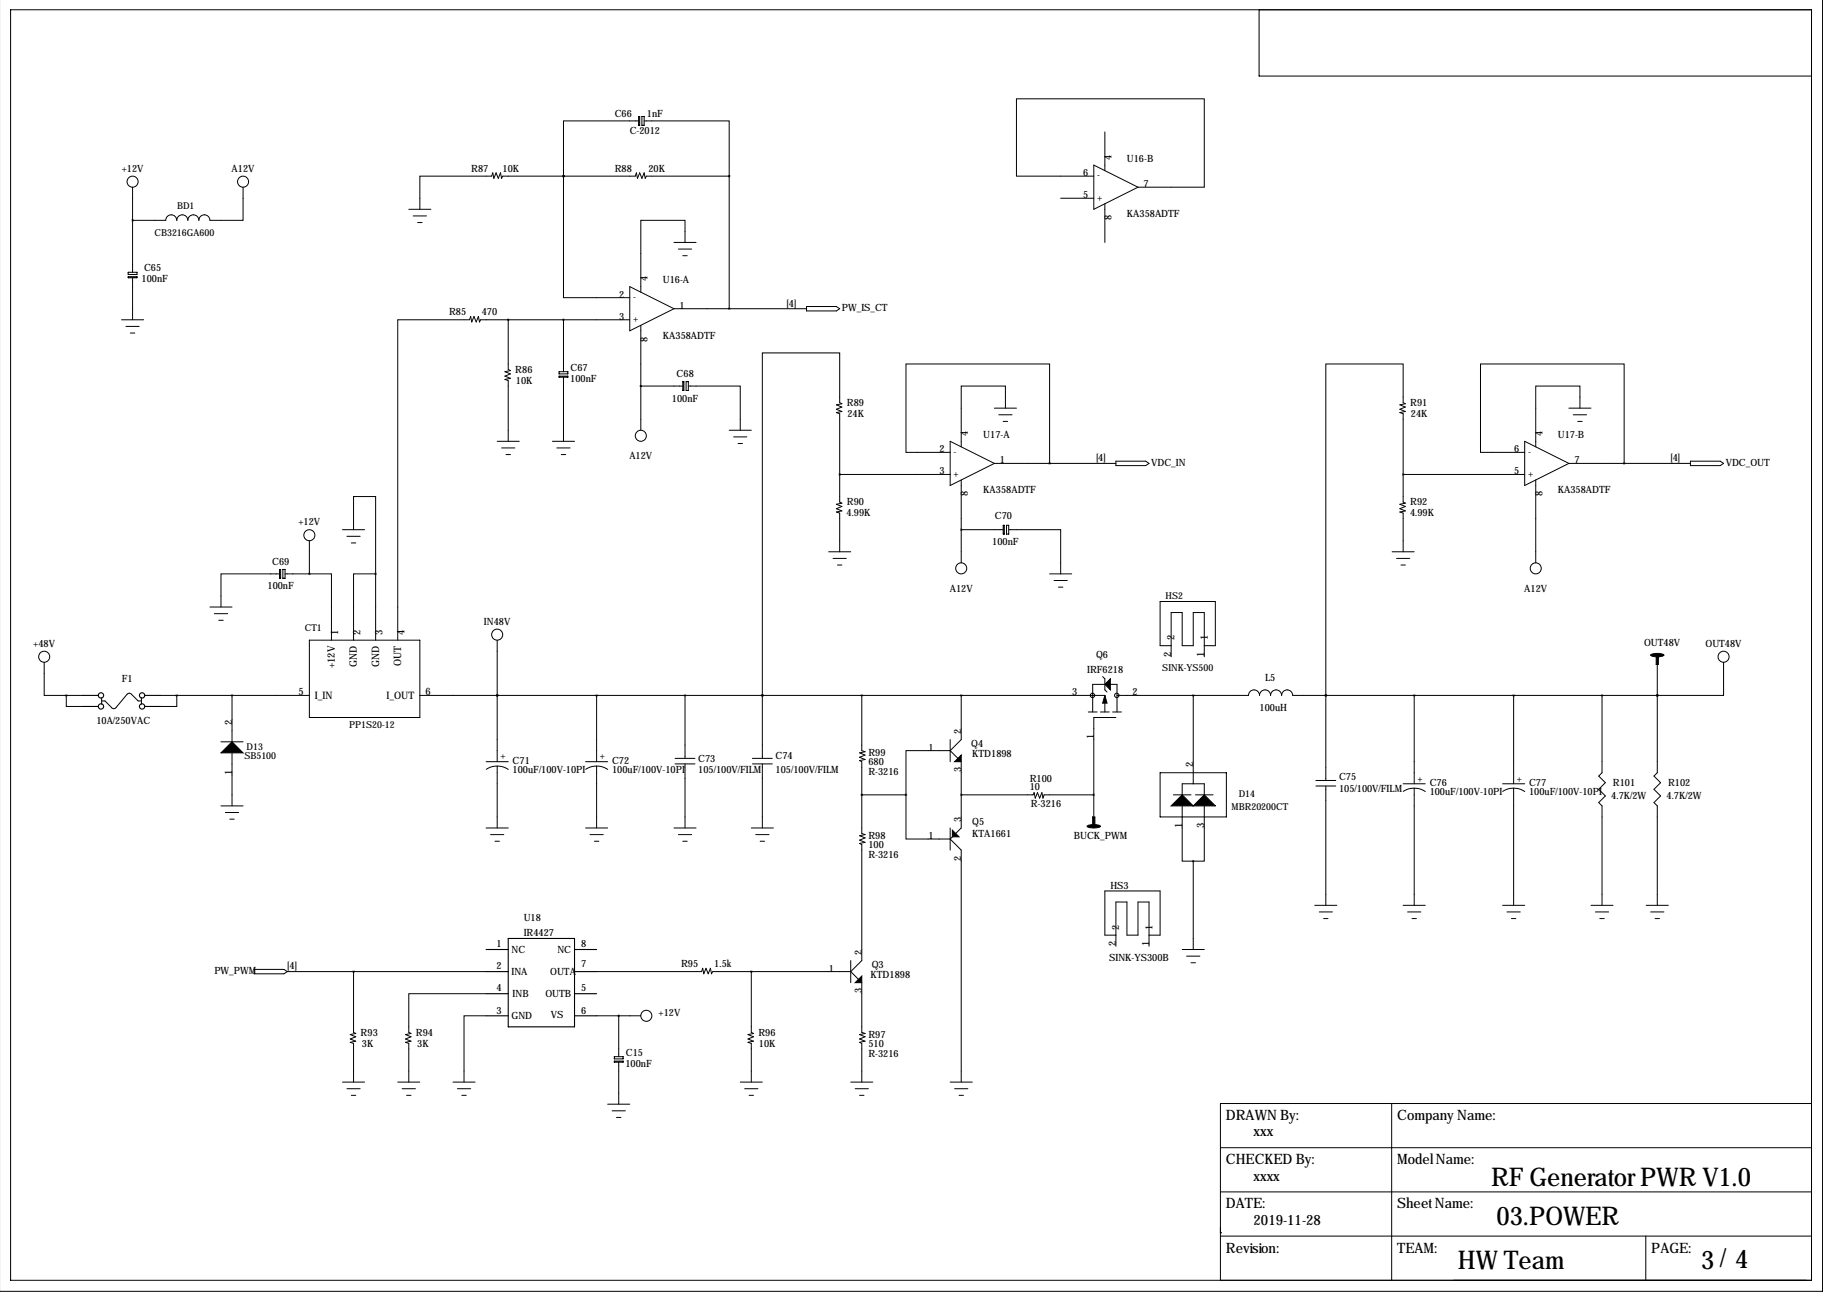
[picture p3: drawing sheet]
<svg xmlns="http://www.w3.org/2000/svg" width="419mm" height="297mm" viewBox="0 0 419 297" stroke-linecap="round" stroke-linejoin="round" font-family="sans-serif">
<g fill="none" stroke="#000" stroke-width=".23">
<path d="M419 0v296.9h-419.1M2.4 2.2h414.1v292.1h-414.1zM289.5 2.2v15.3h127M146.8 27.8h-17.3v12.7M146.8 26.8h.3v2h-.3zM147.6 26.8h.5v2h-.5zM148.1 27.8h19.5v12.7M251.5 38l10.1 5-10.1 5.1zM254 30.3v8.9M30.5 43v19.6M55.9 43v7.7h-7.6a1.27 1.27 0 0 0-1.3-1.3 1.27 1.27 0 0 0-1.3 1.3 1.27 1.27 0 0 0-1.2-1.3 1.27 1.27 0 0 0-1.3 1.3 1.27 1.27 0 0 0-1.3-1.3 1.27 1.27 0 0 0-1.3 1.3 1.27 1.27 0 0 0-1.2-1.3 1.27 1.27 0 0 0-1.3 1.3h-7.6M94 48.1h5.1"/>
<path d="M95 49.6h3M96 51.2h1M129.5 40.5v27.9h15.3M129.5 40.5h.1M154.9 55.7h5.1M156 57.3h3M157 58.8h1M157.5 55.7v-5h-10.2v16.5M167.6 40.5h-19l-.3 .5-.2-1.3-.5 1.3-.5-1.3-.5 1.3-.3-1.3-.3 .8h-30.4l-.3 .5-.2-1.3-.5 1.3-.6-1.3-.5 1.3-.2-1.3-.3 .8h-16.5v7.6M167.6 40.5v30.5M243.8 45.6h7.7M251.5 40.5h-17.8v-17.8h43.2v20.3h-15.3"/>
<path d="M254 46.8v8.9M27.9 73.5h5.1M29 75h3M29.5 62.6h2v.5h-2zM29.5 63.6h2v.3h-2zM30 76.6h1M30.5 63.9v9.6M116.8 73.5v11.4l.5 .3-1.2 .3 1.2 .5-1.2 .5 1.2 .5-1.2 .2 .7 .3v14M129.5 73.5v12M144.8 73.5h-34.3l-.3 .5-.2-1.2-.5 1.2-.5-1.2-.5 1.2-.3-1.2-.3 .7h-16.5v73.7M144.8 65.9l10.1 5.1-10.1 5.1zM147.3 74.8v24.1"/>
<path d="M154.9 71h30.5M185.4 70.5h6.9l.7 .5-.7 .5h-6.9zM128.5 85.5h2.1v.5h-2.1zM128.5 86.5h2.1v.2h-2.1zM129.5 86.7v14.8M147.3 88.8h9.7M157 87.7h.2v2.1h-.2zM157.7 87.7h.5v2.1h-.5zM158.2 88.8h12v10.1M167.6 98.9h5.1M228.6 93.8h5.1M229.6 95.4h3.1"/>
<path d="M230.6 96.9h1M231.1 93.8v-5h-10.1v13.9M360.7 93.8h5.1M361.7 95.4h3M362.7 96.9h1M363.2 93.8v-5h-10.1v13.9M114.3 101.5h5.1M115.3 103h3.1M116.3 104.5h1M127 101.5h5.1M128 103h3.1M129 104.5h1"/>
<path d="M168.7 100.4h3M169.7 102h1M193 109.1h25.4M218.4 104h-10.1v-20.3h33v22.8M218.4 101.5l10.2 5-10.2 5.1zM221 110.3v19.1M228.6 106.5h27.9M256.5 106h6.9l.8 .5-.8 .5h-6.9zM322.6 109.1h27.9M350.5 104h-10.1v-20.3h33v22.8M350.5 101.5l10.2 5-10.2 5.1zM353.1 110.3v19.1"/>
<path d="M360.7 106.5h27.9M388.6 106h6.9l.7 .5-.7 .5h-6.9zM48.3 139.6h5M64.3 131.9h-13.5v7.7M64.3 130.9h.2v2.1h-.2zM65 130.9h.5v2.1h-.5zM65.5 131.9h5.6M71.1 131.9h5.1v15.3M71.1 124.3v7.6M78.7 121.8h5.1M79.8 123.3h3M80.8 124.8h1"/>
<path d="M81.3 121.8v-7.6h5.1v17.7M86.4 131.9h-5.1v15.3M86.4 131.9v15.3M190.5 126.9h5.1M191.5 128.4h3.1M192.5 129.9h1M193 126.9v-8.9l-.7-.3 1.2-.2-1.2-.5 1.2-.6-1.2-.5 1.2-.2-.5-.3v-20.3l-.7-.2 1.2-.3-1.2-.5 1.2-.5-1.2-.5 1.2-.3-.5-.2v-11.5h-17.7v78.8M221 121.8h9.6M230.6 120.8h.3v2h-.3zM231.4 120.8h.5v2h-.5zM231.9 121.8h11.9v10.1M241.3 131.9h5.1"/>
<path d="M242.3 133.5h3.1M243.3 135h1M320 126.9h5.1M321.1 128.4h3M322.1 129.9h1M322.6 126.9v-8.9l-.8-.3 1.3-.2-1.3-.5 1.3-.6-1.3-.5 1.3-.2-.5-.3v-20.3l-.8-.2 1.3-.3-1.3-.5 1.3-.5-1.3-.5 1.3-.3-.5-.2v-8.9h-17.8v76.2M10.2 152.3v7.6h5M15.2 159.9v2.5h3.8M15.2 159.9h3.8M30.2 159.6l1.5 1.5h.8M30.2 159.6l-.5-.2-.4 .1-2.9 3.4-.6-.1-1.7-1.7h-.7M36.8 159.9h34.3"/>
<path d="M40.6 159.9v2.5h-3.8M49.3 141.1h3M50.3 142.6h1M53.3 159.9v10.6M71.1 147.2h25.4v17.8h-25.4zM96.5 159.9h157.5v3.8M114.3 159.9v15.2M114.3 159.9h.1M114.3 147.2v12.7M137.2 159.9v15.2M157.5 159.9v14.5M175.3 159.9h.1"/>
<path d="M175.3 159.9v14.5M198.1 159.9v12.7l.8 .2-1.3 .3 1.3 .5-1.3 .5 1.3 .5-1.3 .3 .5 .2v16.5l.8 .3-1.3 .2 1.3 .5-1.3 .6 1.3 .5-1.3 .2 .5 .3v26.6l-2.5 2.6M221 159.9v10.1l-2.6 2.6M253.5 155.6l.5 .5v2.5l.5 .5M254 157.3h-2.8v6.4M255.3 157.3h1.5v6.4M256.8 159.9h30.2a1.27 1.27 0 0 1 1.3-1.3 1.27 1.27 0 0 1 1.3 1.3 1.27 1.27 0 0 1 1.2-1.3 1.27 1.27 0 0 1 1.3 1.3 1.27 1.27 0 0 1 1.3-1.3 1.27 1.27 0 0 1 1.2 1.3 1.27 1.27 0 0 1 1.3-1.3 1.27 1.27 0 0 1 1.3 1.3h83.8M269.2 148.4h-2.5v-10.1h12.7v10.1h-2.5M269.2 151v-10.2h2.6v7.6h2.5v-7.6h2.6v10.2M274.3 159.9v20.3M304.8 159.9h.1M304.8 159.9v19.5"/>
<path d="M325.1 159.9v20.3M348 159.9v20.3M368.3 159.9v17.8l-.8 .7 1.6 1.5-1.6 1.6 1.6 1.5-1.6 1.5 .8 .8v22.8M381 159.9h.1M381 152.8v24.9l-.8 .7 1.6 1.5-1.6 1.6 1.6 1.5-1.6 1.5 .8 .8v22.8M396.2 152.3v7.6h-15.2M23.4 160.4v1.5M32.5 160.4v1.5M50.8 170.5h5.1M53.3 173.1v12.2M111.8 175.1h5M114.3 176.1l-1.1 .1-1.4 .7"/>
<path d="M114.3 176.1v14.3M114.3 176.1l1.1 .1 1.4 .7M134.6 175.1h5.1M134.6 176.9l1.5-.7 1.1-.1v14.3M137.2 176.1l1 .1 1.5 .7M155.2 175.6h4.6M155.2 174.4h4.6M157.5 175.6v14.8M173 175.6h4.5M173 174.4h4.5M175.3 175.6v14.8M218.4 172.6h-10.1v10.1"/>
<path d="M218.4 170v5.1M218.4 172.6l1.8 1.8M221 175.1v15.3l-1.3 1.2M250.2 163.7h2M253 163.7h2M255.8 163.7h2M256.5 165h-5v22.8M266.7 177.7h15.2v10.1h-15.2zM302.5 179.4h4.6M50.8 185.3h5.1M51.8 186.8h3.1M52.8 188.3h1"/>
<path d="M111.8 190.4h5M112.8 191.9h3M113.8 193.4h1M134.6 190.4h5.1M135.6 191.9h3.1M136.7 193.4h1M154.9 190.4h5.1M156 191.9h3M157 193.4h1M172.7 190.4h5.1M173.7 191.9h3.1M174.8 193.4h1"/>
<path d="M198.1 182.7h10.2M208.3 182.7v10.2h10.1M218.4 190.4v5M218.4 192.9l2.6 2.5v53.4M218.9 192.4l-.5 .5M221 182.7h16.5l.2-.5 .3 1.3 .5-1.3 .5 1.3 .5-1.3 .3 1.3 .2-.8h11.5M269.7 182.7h4.1M271.8 185.3v12.7h2.5M271.8 182.7v-2.5h5.1v2.5M274.3 198v20.3M274.8 182.7h4.1M276.9 185.3v12.7h-2.6"/>
<path d="M302.5 180.7h4.6M304.8 180.7v27.4M322.6 180.2h5.1M325.1 181.2l-1 .1-1.5 .7M325.1 181.2v26.9M325.1 181.2l1.1 .1 1.5 .7M345.4 180.2h5.1M348 181.2l-1.1 .1-1.4 .7M348 181.2v26.9M348 181.2l1.1 .1 1.4 .7M256.5 215h-2.5v-10.2h12.7v10.2h-2.5M256.5 217.5v-10.1h2.6v7.6h2.5v-7.6h2.6v10.1"/>
<path d="M271.8 218.3h5.1M272.8 219.8h3M302.3 208.1h5M303.3 209.7h3M304.3 211.2h1M322.6 208.1h5.1M323.6 209.7h3M324.6 211.2h1M345.4 208.1h5.1M346.5 209.7h3M347.5 211.2h1M365.8 208.1h5"/>
<path d="M366.8 209.7h3M367.8 211.2h1M378.5 208.1h5M379.5 209.7h3M380.5 211.2h1M58.4 222.9h6.9l.7 .5-.7 .5h-6.9zM66 223.4h45.8M81.3 223.4v13.9l.5 .3-1.3 .3 1.3 .5-1.3 .5 1.3 .5-1.3 .2 .8 .3v8.9M111.8 228.5h-17.8v8.8l.5 .3-1.3 .3 1.3 .5-1.3 .5 1.3 .5-1.3 .2 .8 .3v8.9M111.8 233.5h-5.1v15.3M137.2 223.4h24.1l.2-.8 .3 1.3 .5-1.3 .5 1.3 .5-1.3 .3 1.3 .2-.5h31.8M137.2 233.5h10.1"/>
<path d="M142.2 233.5v9.4M172.7 223.4v13.9l.5 .3-1.2 .3 1.2 .5-1.2 .5 1.2 .5-1.2 .2 .7 .3v8.9M195.6 223.4l1.8 1.8M195.6 220.8v5.1M198.1 225.9v11.4l.8 .3-1.3 .3 1.3 .5-1.3 .5 1.3 .5-1.3 .2 .5 .3v8.9M273.8 221.3h1M78.7 248.8h5.1M79.8 250.3h3M80.8 251.8h1M91.4 248.8h5.1M92.5 250.3h3M93.5 251.8h1"/>
<path d="M104.1 248.8h5.1M105.2 250.3h3M106.2 251.8h1M139.7 253.9h5.1M140.7 255.4h3.1M141.2 242.9h2.1v.5h-2.1zM141.2 244h2.1v.2h-2.1zM141.7 256.9h1M142.2 244.2v9.7M170.2 248.8h5.1M171.2 250.3h3M172.2 251.8h1"/>
<path d="M195.6 248.8h5.1M196.6 250.3h3M197.6 251.8h1M218.4 248.8h5.1M219.5 250.3h3M220.5 251.8h1M319.9 253.7v40.6M416.5 253.7h-135.9v40.6M280.6 274h135.9M280.6 263.9h135.9M280.6 283.4h.1M280.6 284.2h135.9"/>
<path d="M378.4 284.2v10.1"/>
<circle cx="30.5" cy="41.8" r="1.27"/>
<circle cx="55.9" cy="41.8" r="1.27"/>
<circle cx="147.3" cy="100.2" r="1.27"/>
<circle cx="71.1" cy="123" r="1.27"/>
<circle cx="221" cy="130.7" r="1.27"/>
<circle cx="353.1" cy="130.7" r="1.27"/>
<circle cx="10.2" cy="151" r="1.27"/>
<circle cx="114.3" cy="145.9" r="1.27"/>
<circle cx="251.2" cy="159.9" r=".51"/>
<circle cx="256.7" cy="159.9" r=".51"/>
<circle cx="396.2" cy="151" r="1.27"/>
<circle cx="148.6" cy="233.5" r="1.27"/>
</g>
<g fill="none" stroke="#000" stroke-width=".25">
<path d="M19 159.9h3.6M33.3 159.9h3.5M19 162.4h3.6M33.3 162.4h3.5M111.8 218.3h5M116.8 215.8h15.3v20.3h-15.3zM132.1 218.3h5.1M111.8 223.4h5M111.8 233.5h5M111.8 228.5h5M132.1 223.4h5.1M132.1 233.5h5.1"/>
<path d="M132.1 228.5h5.1"/>
<circle cx="23.2" cy="159.9" r=".61"/>
<circle cx="32.7" cy="159.9" r=".61"/>
<circle cx="23.2" cy="162.4" r=".61"/>
<circle cx="32.7" cy="162.4" r=".61"/>
</g>
<path d="M254 159.9l.5 1.8h-1zM255.3 156.1v2.5l-1.3-1.3zM380.7 151h.6v1.8h-.6zM379.5 150.5a3.4 3.4 0 0 1 3 .1 3.4 3.4 0 0 1-3 0zM53.3 170.5l2.6 2.6h-5.1zM220.2 174.4l.8-.8v1.5h-1.5zM218.9 190.9l1.6 1.5h-1.6zM251.2 187.8h.5v1.8h-.5zM249.9 189.9a3.7 3.7 0 0 1 3.1 .1 3.1 3.1 0 0 1-3.1 0zM269.2 185.3l2.6-2.6 2.5 2.6zM276.9 182.7l2.5 2.6h-5.1zM198.1 224.4v1.5h-1.5z" fill="#000" stroke="#000" stroke-width=".23"/>
<path d="M86.3 131.9a.05 .05 0 0 0 .1 0 .05 .05 0 0 0-.1 0zM53.3 159.9a.05 .05 0 0 0 .1 0 .05 .05 0 0 0-.1 0zM116.8 73.5a.05 .05 0 0 0 .1 0 .05 .05 0 0 0-.1 0zM129.5 73.5a.05 .05 0 0 0 .1 0 .05 .05 0 0 0-.1 0zM129.5 40.5a.05 .05 0 0 0 .1 0 .05 .05 0 0 0-.1 0zM129.5 40.5a.05 .05 0 0 0 .1 0 .05 .05 0 0 0-.1 0zM167.6 40.5a.05 .05 0 0 0 .1 0 .05 .05 0 0 0-.1 0zM137.1 159.9a.05 .05 0 0 0 .1 0 .05 .05 0 0 0-.1 0zM175.2 159.9a.05 .05 0 0 0 .1 0 .05 .05 0 0 0-.1 0zM251.4 182.7a.05 .05 0 0 0 .1 0 .05 .05 0 0 0-.1 0zM175.2 159.9a.05 .05 0 0 0 .1 0 .05 .05 0 0 0-.1 0zM193 109.1a.05 .05 0 0 0 .1 0 .05 .05 0 0 0-.1 0zM167.6 71a.05 .05 0 0 0 .1 0 .05 .05 0 0 0-.1 0zM142.2 233.5a.05 .05 0 0 0 .1 0 .05 .05 0 0 0-.1 0zM15.2 159.9a.05 .05 0 0 0 .1 0 .05 .05 0 0 0-.1 0zM40.6 159.9a.05 .05 0 0 0 .1 0 .05 .05 0 0 0-.1 0z" fill="#000" stroke="#000" stroke-width=".51"/>
<g font-size="5.9">
<text x="342.8" y="272.8">RF Generator PWR V1.0</text>
<text x="344.1" y="281.6">03.POWER</text>
<text x="335.2" y="291.8">HW Team</text>
<text x="391.1" y="291.8">3/4</text>
</g>
<g font-size="3.3">
<text x="281.8" y="257.5">DRAWN By:</text>
<text x="321.2" y="257.5">Company Name:</text>
<text x="288.2" y="261.1">xxx</text>
<text x="281.8" y="267.7">CHECKED By:</text>
<text x="321.2" y="267.7">Model Name:</text>
<text x="288.2" y="271.5">xxxx</text>
<text x="281.8" y="277.8">DATE:</text>
<text x="288.2" y="281.6">2019-11-28</text>
<text x="321.2" y="277.8">Sheet Name:</text>
<text x="281.8" y="288">Revision:</text>
<text x="321.2" y="288">TEAM:</text>
<text x="379.6" y="288">PAGE:</text>
</g>
<g font-size="2.4">
<text x="77.8" y="145.9" transform="rotate(-90 77.8 145.9)">1</text>
<text x="82.9" y="145.9" transform="rotate(-90 82.9 145.9)">2</text>
<text x="87.9" y="145.9" transform="rotate(-90 87.9 145.9)">3</text>
<text x="93" y="145.9" transform="rotate(-90 93 145.9)">4</text>
<text x="270" y="147.2" transform="rotate(-90 270 147.2)">2</text>
<text x="277.7" y="147.2" transform="rotate(-90 277.7 147.2)">1</text>
<text x="77" y="153.6" transform="rotate(-90 77 153.6)">+12V</text>
<text x="82.1" y="153.3" transform="rotate(-90 82.1 153.3)">GND</text>
<text x="87.2" y="153.3" transform="rotate(-90 87.2 153.3)">GND</text>
<text x="92.2" y="153.1" transform="rotate(-90 92.2 153.1)">OUT</text>
<text x="269.2" y="150.9" transform="rotate(-90 269.2 150.9)">2</text>
<text x="276.9" y="150.9" transform="rotate(-90 276.9 150.9)">1</text>
<text x="68.6" y="159.9">5</text>
<text x="72.4" y="160.7">I_IN</text>
<text x="88.9" y="160.7">I_OUT</text>
<text x="97.8" y="159.9">6</text>
<text x="53.3" y="166.7" transform="rotate(-90 53.3 166.7)">2</text>
<text x="53.3" y="178.1" transform="rotate(-90 53.3 178.1)">1</text>
<text x="274.3" y="176.4" transform="rotate(-90 274.3 176.4)">2</text>
<text x="271.8" y="190.3" transform="rotate(-90 271.8 190.3)">1</text>
<text x="276.9" y="190.3" transform="rotate(-90 276.9 190.3)">3</text>
</g>
<g font-size="2.3">
<text x="141.3" y="26.8">C66</text>
<text x="148.7" y="26.8">1nF</text>
<text x="144.8" y="30.9">C-2012</text>
<text x="28" y="39.5">+12V</text>
<text x="53.2" y="39.5">A12V</text>
<text x="108.3" y="39.5">R87</text>
<text x="115.6" y="39.5">10K</text>
<text x="141.3" y="39.5">R88</text>
<text x="149.1" y="39.5">20K</text>
<text x="249" y="40.5">6</text>
<text x="252.2" y="41">-</text>
<text x="255.5" y="36.7" transform="rotate(-90 255.5 36.7)">4</text>
<text x="259.1" y="37.2">U16-B</text>
<text x="249" y="45.6">5</text>
<text x="252.2" y="46.1">+</text>
<text x="262.9" y="43">7</text>
<text x="255.5" y="50.6" transform="rotate(-90 255.5 50.6)">8</text>
<text x="259.1" y="49.9">KA358ADTF</text>
<text x="32.5" y="64.9">100nF</text>
<text x="33.1" y="62.4">C65</text>
<text x="148.9" y="64.6" transform="rotate(-90 148.9 64.6)">4</text>
<text x="152.4" y="65.1">U16-A</text>
<text x="142.3" y="68.4">2</text>
<text x="145.5" y="69">-</text>
<text x="156.2" y="71">1</text>
<text x="180.8" y="70.5">[4]</text>
<text x="193.5" y="71.5">PW_IS_CT</text>
<text x="103.2" y="72.5">R85</text>
<text x="110.7" y="72.5">470</text>
<text x="142.3" y="73.5">3</text>
<text x="145.5" y="74">+</text>
<text x="152.4" y="77.8">KA358ADTF</text>
<text x="148.9" y="78.5" transform="rotate(-90 148.9 78.5)">8</text>
<text x="118.5" y="85.7">R86</text>
<text x="118.6" y="88.3">10K</text>
<text x="131.1" y="87.8">100nF</text>
<text x="131.2" y="85.2">C67</text>
<text x="155.6" y="86.7">C68</text>
<text x="154.5" y="92.3">100nF</text>
<text x="194.7" y="93.3">R89</text>
<text x="194.8" y="95.9">24K</text>
<text x="324.2" y="93.3">R91</text>
<text x="324.3" y="95.9">24K</text>
<text x="222.5" y="100.2" transform="rotate(-90 222.5 100.2)">4</text>
<text x="226.1" y="100.7">U17-A</text>
<text x="354.6" y="100.2" transform="rotate(-90 354.6 100.2)">4</text>
<text x="358.1" y="100.7">U17-B</text>
<text x="144.7" y="105.5">A12V</text>
<text x="216" y="104">2</text>
<text x="219.2" y="104.5">-</text>
<text x="229.9" y="106.5">1</text>
<text x="252" y="106">[4]</text>
<text x="264.7" y="107">VDC_IN</text>
<text x="348.1" y="104">6</text>
<text x="351.3" y="104.5">-</text>
<text x="361.9" y="106.5">7</text>
<text x="384" y="106">[4]</text>
<text x="396.7" y="107">VDC_OUT</text>
<text x="216" y="109.1">3</text>
<text x="219.2" y="109.6">+</text>
<text x="226.1" y="113.4">KA358ADTF</text>
<text x="348.1" y="109.1">5</text>
<text x="351.3" y="109.6">+</text>
<text x="358.1" y="113.4">KA358ADTF</text>
<text x="194.6" y="118.7">4.99K</text>
<text x="194.7" y="116.2">R90</text>
<text x="222.5" y="114.1" transform="rotate(-90 222.5 114.1)">8</text>
<text x="228.7" y="119.2">C70</text>
<text x="324.2" y="118.7">4.99K</text>
<text x="324.2" y="116.2">R92</text>
<text x="354.6" y="114.1" transform="rotate(-90 354.6 114.1)">8</text>
<text x="68.6" y="120.8">+12V</text>
<text x="228.1" y="125.3">100nF</text>
<text x="62.6" y="129.9">C69</text>
<text x="61.5" y="135.5">100nF</text>
<text x="218.3" y="136">A12V</text>
<text x="350.4" y="136">A12V</text>
<text x="111.3" y="143.6">IN48V</text>
<text x="7.7" y="148.7">+48V</text>
<text x="378" y="148.4">OUT48V</text>
<text x="392.1" y="148.7">OUT48V</text>
<text x="249.9" y="154.8">IRF6218</text>
<text x="252" y="151.3">Q6</text>
<text x="28" y="156.8">F1</text>
<text x="246.5" y="159.9">3</text>
<text x="260.3" y="159.9">2</text>
<text x="290.8" y="156.6">L5</text>
<text x="22.2" y="166.5">10A/250VAC</text>
<text x="289.6" y="163.4">100uH</text>
<text x="199.6" y="173.8">R99</text>
<text x="213.4" y="172.6">1</text>
<text x="221" y="168.8" transform="rotate(-90 221 168.8)">2</text>
<text x="223.3" y="171.8">Q4</text>
<text x="251.5" y="170" transform="rotate(-90 251.5 170)">1</text>
<text x="115.1" y="174.6">+</text>
<text x="117.9" y="175.6">C71</text>
<text x="117.9" y="177.7">100uF/100V-10PI</text>
<text x="137.9" y="174.6">+</text>
<text x="140.7" y="175.6">C72</text>
<text x="140.7" y="177.7">100uF/100V-10PI</text>
<text x="160.5" y="175.1">C73</text>
<text x="160.5" y="177.7">105/100V/FILM</text>
<text x="178.3" y="174.6">C74</text>
<text x="178.3" y="177.7">105/100V/FILM</text>
<text x="199.6" y="178.2">R-3216</text>
<text x="199.6" y="175.9">680</text>
<text x="221" y="177.6" transform="rotate(-90 221 177.6)">3</text>
<text x="223.5" y="174.1">KTD1898</text>
<text x="236.7" y="179.7">R100</text>
<text x="307.8" y="179.4">C75</text>
<text x="325.9" y="179.7">+</text>
<text x="348.7" y="179.7">+</text>
<text x="236.7" y="181.7">10</text>
<text x="237" y="185.5">R-3216</text>
<text x="307.8" y="182">105/100V/FILM</text>
<text x="328.7" y="180.7">C76</text>
<text x="328.7" y="182.7">100uF/100V-10PI</text>
<text x="351.5" y="180.7">C77</text>
<text x="351.5" y="182.7">100uF/100V-10PI</text>
<text x="370.4" y="183.8">4.7K/2W</text>
<text x="370.8" y="180.7">R101</text>
<text x="383.1" y="183.8">4.7K/2W</text>
<text x="383.5" y="180.7">R102</text>
<text x="221" y="189.1" transform="rotate(-90 221 189.1)">3</text>
<text x="223.5" y="189.6">Q5</text>
<text x="199.6" y="192.9">R98</text>
<text x="199.6" y="197.2">R-3216</text>
<text x="199.6" y="194.9">100</text>
<text x="213.4" y="192.9">1</text>
<text x="221" y="197.9" transform="rotate(-90 221 197.9)">2</text>
<text x="223.5" y="192.4">KTA1661</text>
<text x="246.9" y="192.9">BUCK_PWM</text>
<text x="255.3" y="204.3">HS3</text>
<text x="120.4" y="211.7">U18</text>
<text x="120.4" y="215.3">IR4427</text>
<text x="257.3" y="213.7" transform="rotate(-90 257.3 213.7)">2</text>
<text x="264.9" y="213.7" transform="rotate(-90 264.9 213.7)">1</text>
<text x="114.1" y="217.8">1</text>
<text x="117.6" y="219.1">NC</text>
<text x="128.2" y="219.1">NC</text>
<text x="133.6" y="217.8">8</text>
<text x="198.1" y="219.6" transform="rotate(-90 198.1 219.6)">2</text>
<text x="255" y="220.8">SINK-YS300B</text>
<text x="256.5" y="217.5" transform="rotate(-90 256.5 217.5)">2</text>
<text x="264.2" y="217.5" transform="rotate(-90 264.2 217.5)">1</text>
<text x="49.3" y="223.9">PW_PWM</text>
<text x="66" y="222.9">[4]</text>
<text x="114.1" y="222.9">2</text>
<text x="114.1" y="228">4</text>
<text x="117.6" y="224.1">INA</text>
<text x="126.5" y="224.1">OUTA</text>
<text x="133.6" y="228">5</text>
<text x="133.6" y="222.4">7</text>
<text x="156.6" y="222.4">R95</text>
<text x="164.2" y="222.4">1.5k</text>
<text x="190.6" y="223.4">1</text>
<text x="200.2" y="224.9">KTD1898</text>
<text x="200.4" y="222.6">Q3</text>
<text x="114.1" y="233">3</text>
<text x="117.9" y="229.2">INB</text>
<text x="125.4" y="229.2">OUTB</text>
<text x="133.6" y="233">6</text>
<text x="151.4" y="233.5">+12V</text>
<text x="198.1" y="228.4" transform="rotate(-90 198.1 228.4)">3</text>
<text x="82.9" y="238.1">R93</text>
<text x="95.6" y="238.1">R94</text>
<text x="117.6" y="234.3">GND</text>
<text x="126.6" y="234.1">VS</text>
<text x="174.4" y="238.1">R96</text>
<text x="199.6" y="238.6">R97</text>
<text x="83.2" y="240.7">3K</text>
<text x="95.9" y="240.7">3K</text>
<text x="143.8" y="245.2">100nF</text>
<text x="143.9" y="242.7">C15</text>
<text x="174.5" y="240.7">10K</text>
<text x="199.6" y="242.9">R-3216</text>
<text x="199.6" y="240.7">510</text>
</g>
<g font-size="2.2">
<text x="40.7" y="48">BD1</text>
<text x="35.5" y="54.2">CB3216GA600</text>
<text x="268" y="137.8">HS2</text>
<text x="70.1" y="145.1">CT1</text>
<text x="267.2" y="154.3">SINK-YS500</text>
<text x="80.3" y="167.4">PP1S20-12</text>
<text x="56.7" y="172.5">D13</text>
<text x="56.2" y="174.6">SB5100</text>
<text x="284.8" y="183.2">D14</text>
<text x="283.1" y="186.2">MBR20200CT</text>
</g>
</svg>
